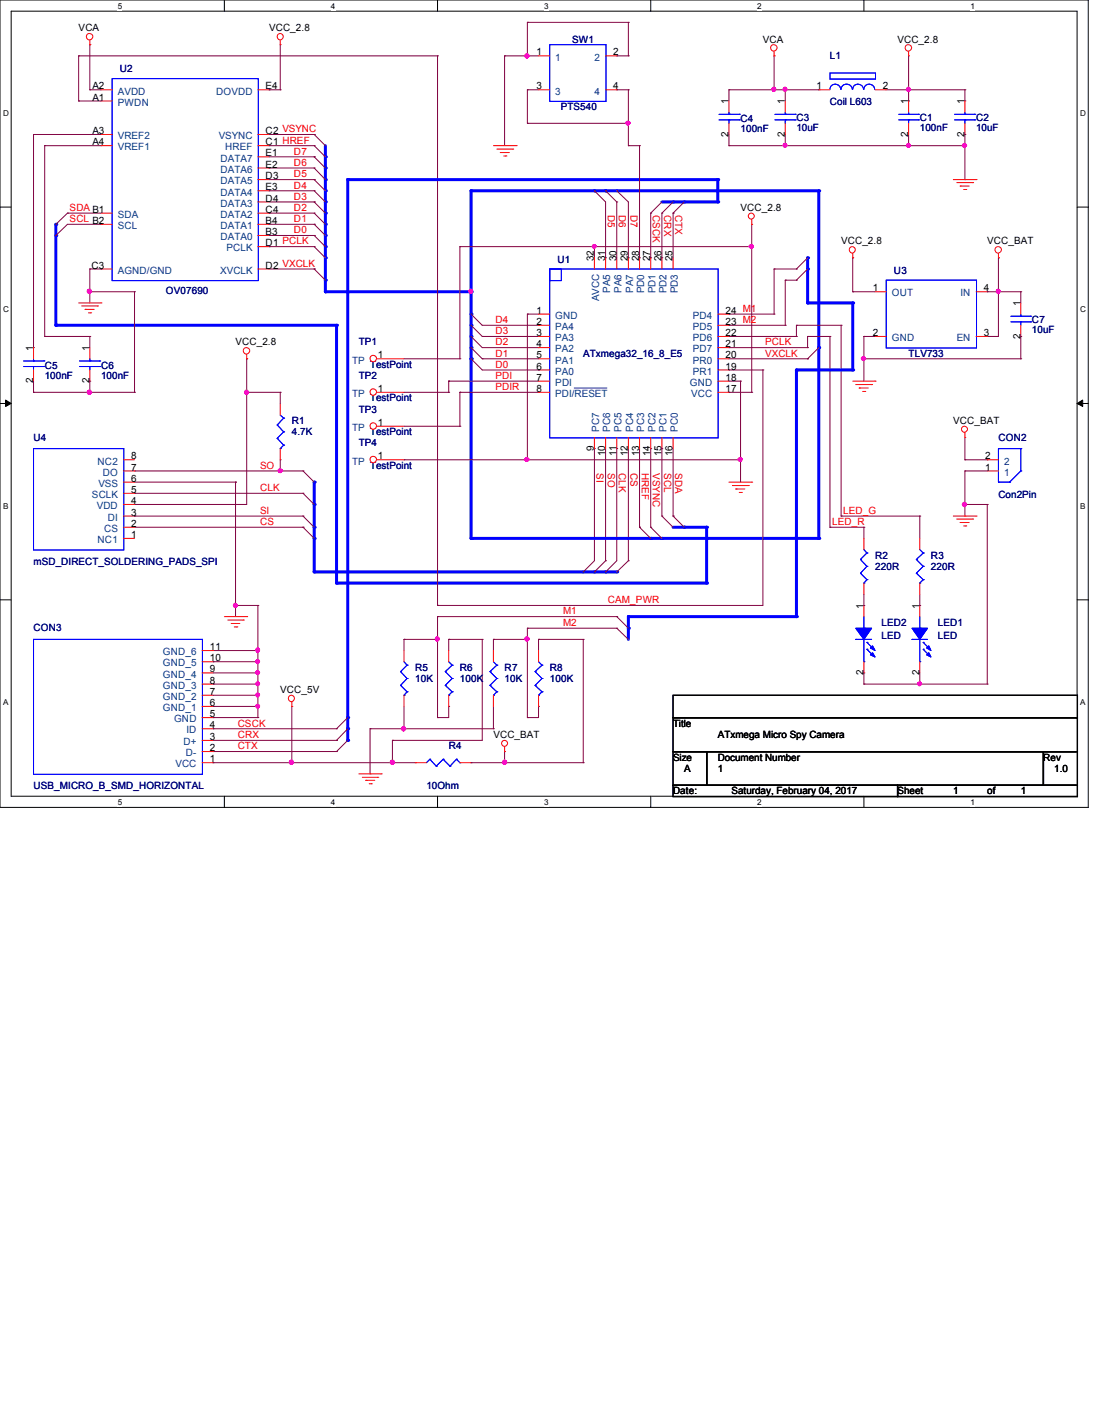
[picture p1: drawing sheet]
<svg xmlns="http://www.w3.org/2000/svg" width="216mm" height="279mm" viewBox="0 0 216 279" stroke-linecap="round" stroke-linejoin="round" font-family="sans-serif">
<path d="M0 0h214.4v159.1h-214.4zM2.2 2.2h210v154.7h-210z" fill="none" stroke="#000" stroke-width=".2"/>
<g fill="#fff">
<path d="M23.2 .3h.8v1.7h-.8z" fill-rule="evenodd"/>
<path d="M23.2 157.1h.8v1.8h-.8z" fill-rule="evenodd"/>
</g>
<path d="M44.2 0v2.2M44.2 156.9v2.2" fill="none" stroke="#000" stroke-width=".2"/>
<g fill="#fff">
<path d="M65.2 .3h.8v1.7h-.8z" fill-rule="evenodd"/>
<path d="M65.2 157.1h.8v1.8h-.8z" fill-rule="evenodd"/>
</g>
<path d="M86.2 0v2.2M86.2 156.9v2.2" fill="none" stroke="#000" stroke-width=".2"/>
<g fill="#fff">
<path d="M107.2 .3h.8v1.7h-.8z" fill-rule="evenodd"/>
<path d="M107.2 157.1h.8v1.8h-.8z" fill-rule="evenodd"/>
</g>
<path d="M128.2 0v2.2M128.2 156.9v2.2" fill="none" stroke="#000" stroke-width=".2"/>
<g fill="#fff">
<path d="M149.2 .3h.8v1.7h-.8z" fill-rule="evenodd"/>
<path d="M149.2 157.1h.8v1.8h-.8z" fill-rule="evenodd"/>
</g>
<path d="M170.2 0v2.2M170.2 156.9v2.2" fill="none" stroke="#000" stroke-width=".2"/>
<g fill="#fff">
<path d="M191.2 .3h.8v1.7h-.8z" fill-rule="evenodd"/>
<path d="M191.2 157.1h.8v1.8h-.8z" fill-rule="evenodd"/>
<path d="M.6 21.5h1.1v1.8h-1.1z" fill-rule="evenodd"/>
<path d="M212.8 21.5h1.1v1.8h-1.1z" fill-rule="evenodd"/>
<path d="M.6 60.1h1.1v1.8h-1.1z" fill-rule="evenodd"/>
<path d="M212.8 60.1h1.1v1.8h-1.1z" fill-rule="evenodd"/>
</g>
<path d="M0 40.8h2.2M212.2 40.8h2.2" fill="none" stroke="#000" stroke-width=".2"/>
<g fill="#fff">
<path d="M.6 98.8h1v1.8h-1z" fill-rule="evenodd"/>
<path d="M212.8 98.8h1v1.8h-1z" fill-rule="evenodd"/>
</g>
<path d="M0 79.5h2.2M212.2 79.5h2.2" fill="none" stroke="#000" stroke-width=".2"/>
<path d="M1.1 78.8l1.1 .7-1.1 .6zM212.2 79.5l1.1-.7v1.3z" fill="#000" stroke="#000" stroke-width=".2"/>
<g fill="#fff">
<path d="M.6 137.5h.9v1.8h-.9z" fill-rule="evenodd"/>
<path d="M212.8 137.5h.9v1.8h-.9z" fill-rule="evenodd"/>
</g>
<path d="M0 118.2h2.2M212.2 118.2h2.2" fill="none" stroke="#000" stroke-width=".2"/>
<path d="M64.1 28.7v2.2" fill="none" stroke="#00f" stroke-width=".59"/>
<circle cx="64.1" cy="30.9" r=".3" fill="#00f"/>
<path d="M64.1 57.5h28.7" fill="none" stroke="#00f" stroke-width=".59"/>
<circle cx="92.8" cy="57.5" r=".3" fill="#00f"/>
<path d="M92.8 57.5v4.4" fill="none" stroke="#00f" stroke-width=".59"/>
<circle cx="92.8" cy="61.9" r=".3" fill="#00f"/>
<path d="M117.1 37.6h2.2" fill="none" stroke="#00f" stroke-width=".59"/>
<circle cx="117.1" cy="37.6" r=".3" fill="#00f"/>
<path d="M92.8 37.6v19.9" fill="none" stroke="#00f" stroke-width=".59"/>
<circle cx="92.8" cy="57.5" r=".3" fill="#00f"/>
<g fill="#f0f" stroke="#f0f" stroke-width=".2">
<circle cx="92.7" cy="57.4" r=".4"/>
<circle cx="103.8" cy="90.5" r=".4"/>
<circle cx="145.8" cy="90.5" r=".4"/>
<circle cx="148" cy="48.5" r=".4"/>
</g>
<g fill="none" stroke="#800040" stroke-width=".2">
<path d="M117.1 48.6h.1M117.1 48.6v2.2M117.1 48.6h31M148.1 48.6h.1M148.1 48.6v28.7M103.9 61.9h.1M103.9 61.9h2.2M103.9 61.9v28.7M143.6 77.3h.1M143.6 75.1h2.3M143.6 77.3h4.5M145.9 75.1h.1"/>
<path d="M145.9 75.1v15.5M148.1 77.3h.1M103.9 90.6h.1M103.9 90.6h42M145.9 90.6h.1"/>
</g>
<path d="M92.8 37.6h24.3" fill="none" stroke="#00f" stroke-width=".59"/>
<circle cx="92.8" cy="37.6" r=".3" fill="#00f"/>
<path d="M92.8 68.5v2.2" fill="none" stroke="#00f" stroke-width=".59"/>
<circle cx="92.8" cy="70.7" r=".3" fill="#00f"/>
<path d="M92.8 66.3v2.2" fill="none" stroke="#00f" stroke-width=".59"/>
<circle cx="92.8" cy="68.5" r=".3" fill="#00f"/>
<path d="M92.8 64.1v2.2" fill="none" stroke="#00f" stroke-width=".59"/>
<circle cx="92.8" cy="66.3" r=".3" fill="#00f"/>
<path d="M92.8 61.9v2.2" fill="none" stroke="#00f" stroke-width=".59"/>
<circle cx="92.8" cy="64.1" r=".3" fill="#00f"/>
<g fill="none" stroke="#800040" stroke-width=".2">
<path d="M119.3 39.8v11M121.5 39.8h.1M121.5 39.8v11M119.3 50.8h.1M95 66.3h.1M95 70.7h.1M95 64.1h11.1M95 66.3h11.1M95 68.5h11.1M95 70.7h11.1M95 72.9h11.1M106.1 64.1h.1"/>
<path d="M106.1 68.5h.1M106.1 72.9h.1"/>
</g>
<path d="M64.1 30.9v2.2" fill="none" stroke="#00f" stroke-width=".59"/>
<circle cx="64.1" cy="33.1" r=".3" fill="#00f"/>
<path d="M64.1 33.1v2.3" fill="none" stroke="#00f" stroke-width=".59"/>
<circle cx="64.1" cy="35.4" r=".3" fill="#00f"/>
<path d="M64.1 35.4v2.2" fill="none" stroke="#00f" stroke-width=".59"/>
<circle cx="64.1" cy="37.6" r=".3" fill="#00f"/>
<path d="M64.1 37.6v2.2" fill="none" stroke="#00f" stroke-width=".59"/>
<circle cx="64.1" cy="39.8" r=".3" fill="#00f"/>
<path d="M64.1 39.8v2.2" fill="none" stroke="#00f" stroke-width=".59"/>
<circle cx="64.1" cy="42" r=".3" fill="#00f"/>
<path d="M64.1 42v2.2" fill="none" stroke="#00f" stroke-width=".59"/>
<circle cx="64.1" cy="44.2" r=".3" fill="#00f"/>
<path d="M64.1 44.2v2.2" fill="none" stroke="#00f" stroke-width=".59"/>
<circle cx="64.1" cy="46.4" r=".3" fill="#00f"/>
<path d="M64.1 46.4v2.2" fill="none" stroke="#00f" stroke-width=".59"/>
<circle cx="64.1" cy="48.6" r=".3" fill="#00f"/>
<path d="M64.1 48.6v2.2" fill="none" stroke="#00f" stroke-width=".59"/>
<circle cx="64.1" cy="50.8" r=".3" fill="#00f"/>
<path d="M64.1 50.8v4.4" fill="none" stroke="#00f" stroke-width=".59"/>
<circle cx="64.1" cy="55.2" r=".3" fill="#00f"/>
<path d="M64.1 55.2v2.3" fill="none" stroke="#00f" stroke-width=".59"/>
<circle cx="64.1" cy="57.5" r=".3" fill="#00f"/>
<g fill="none" stroke="#800040" stroke-width=".2">
<path d="M53 28.7h.1M53 33.1h.1M53 37.6h.1M53 26.5h8.9M53 28.7h8.9M53 30.9h8.9M53 33.1h8.9M53 35.4h8.9M53 37.6h8.9M53 39.8h8.9M61.9 26.5h.1M61.9 30.9h.1"/>
<path d="M61.9 35.4h.1M61.9 39.8h.1M53 42h.1M53 48.6h.1M53 42h8.9M53 44.2h8.9M53 46.4h8.9M53 48.6h8.9M53 53h8.9M61.9 44.2h.1M61.9 46.4h.1M61.9 53h.1"/>
</g>
<path d="M119.3 37.6h2.2" fill="none" stroke="#00f" stroke-width=".59"/>
<circle cx="119.3" cy="37.6" r=".3" fill="#00f"/>
<path d="M123.8 39.8v11M123.8 50.8h.1" fill="none" stroke="#800040" stroke-width=".2"/>
<path d="M121.5 37.6h39.8" fill="none" stroke="#00f" stroke-width=".59"/>
<circle cx="161.3" cy="37.6" r=".3" fill="#00f"/>
<path d="M161.3 37.6v30.9" fill="none" stroke="#00f" stroke-width=".59"/>
<circle cx="161.3" cy="68.5" r=".3" fill="#00f"/>
<path d="M161.3 68.5v37.6" fill="none" stroke="#00f" stroke-width=".59"/>
<circle cx="161.3" cy="106.1" r=".3" fill="#00f"/>
<path d="M143.6 70.7h15.5M159.1 70.7h.1" fill="none" stroke="#800040" stroke-width=".2"/>
<path d="M130.4 106.1h30.9" fill="none" stroke="#00f" stroke-width=".59"/>
<circle cx="130.4" cy="106.1" r=".3" fill="#00f"/>
<path d="M92.8 70.7v35.4" fill="none" stroke="#00f" stroke-width=".59"/>
<circle cx="92.8" cy="70.7" r=".3" fill="#00f"/>
<g fill="none" stroke="#800040" stroke-width=".2">
<path d="M90.6 48.6h.1M90.6 48.6v22.1M90.6 48.6h26.5M117.1 48.6h.1M79.6 70.7h11M79.6 77.3h8.8M88.4 77.3h.1M88.4 75.1h.1M88.4 75.1v2.2M88.4 75.1h17.7M90.6 70.7h.1M90.6 77.3h.1"/>
<path d="M90.6 77.3v6.7M90.6 77.3h15.5M79.6 90.6h.1M79.6 90.6h24.3M79.6 84h11M90.6 84h.1"/>
</g>
<circle cx="117.1" cy="48.5" r=".38" fill="#f0f" stroke="#f0f" stroke-width=".2"/>
<path d="M61.9 112.7h53" fill="none" stroke="#00f" stroke-width=".59"/>
<circle cx="61.9" cy="112.7" r=".3" fill="#00f"/>
<path d="M61.9 106.1v6.6" fill="none" stroke="#00f" stroke-width=".59"/>
<circle cx="61.9" cy="106.1" r=".3" fill="#00f"/>
<path d="M114.9 112.7h2.2" fill="none" stroke="#00f" stroke-width=".59"/>
<circle cx="117.1" cy="112.7" r=".3" fill="#00f"/>
<path d="M117.1 112.7h2.2" fill="none" stroke="#00f" stroke-width=".59"/>
<circle cx="119.3" cy="112.7" r=".3" fill="#00f"/>
<path d="M119.3 112.7h2.2" fill="none" stroke="#00f" stroke-width=".59"/>
<circle cx="121.5" cy="112.7" r=".3" fill="#00f"/>
<g fill="none" stroke="#800040" stroke-width=".2">
<path d="M17.7 17.7h.1M17.7 8.8h.1M17.7 17.7h2.2M17.7 8.8v8.9M53 17.7h.1M53 17.7h2.2M55.2 17.7h.1M55.2 8.8v8.9M17.7 57.5h.1M17.7 57.5v2.2M17.7 53h2.2M19.9 53h.1"/>
<path d="M148.1 48.6h.1M148.1 44.2v4.4M48.6 77.3h.1M48.6 77.3v22.1h-22.1M26.5 99.4h.1M117.1 88.4h.1M117.1 88.4v22.1M119.3 88.4v22.1M121.5 88.4h.1M121.5 88.4v22.1M123.8 88.4v22.1M145.9 90.6h.1"/>
<path d="M145.9 90.6v4.4M46.4 119.3h.1M46.4 119.3v2.2M119.3 110.5h.1M123.8 110.5h.1"/>
</g>
<g fill="#f0f" stroke="#f0f" stroke-width=".2">
<circle cx="46.3" cy="119.3" r=".4"/>
<circle cx="48.5" cy="77.3" r=".4"/>
</g>
<path d="M128.2 106.1h2.2" fill="none" stroke="#00f" stroke-width=".59"/>
<circle cx="128.2" cy="106.1" r=".3" fill="#00f"/>
<path d="M92.8 106.1h35.4" fill="none" stroke="#00f" stroke-width=".59"/>
<circle cx="92.8" cy="106.1" r=".3" fill="#00f"/>
<path d="M126 88.4v15.5M128.2 88.4h.1M128.2 88.4v15.5M126 103.9h.1" fill="none" stroke="#800040" stroke-width=".2"/>
<path d="M132.6 103.9h2.2" fill="none" stroke="#00f" stroke-width=".59"/>
<circle cx="134.8" cy="103.9" r=".3" fill="#00f"/>
<path d="M139.2 103.9v11" fill="none" stroke="#00f" stroke-width=".59"/>
<circle cx="139.2" cy="114.9" r=".3" fill="#00f"/>
<path d="M66.3 114.9h72.9" fill="none" stroke="#00f" stroke-width=".59"/>
<circle cx="66.3" cy="114.9" r=".3" fill="#00f"/>
<path d="M66.3 64.1v50.8" fill="none" stroke="#00f" stroke-width=".59"/>
<circle cx="66.3" cy="64.1" r=".3" fill="#00f"/>
<path d="M11 64.1h55.3" fill="none" stroke="#00f" stroke-width=".59"/>
<circle cx="11" cy="64.1" r=".3" fill="#00f"/>
<path d="M11 46.4v17.7" fill="none" stroke="#00f" stroke-width=".59"/>
<circle cx="11" cy="46.4" r=".3" fill="#00f"/>
<path d="M11 44.2v2.2" fill="none" stroke="#00f" stroke-width=".59"/>
<circle cx="11" cy="44.2" r=".3" fill="#00f"/>
<path d="M134.8 103.9h4.4" fill="none" stroke="#00f" stroke-width=".59"/>
<circle cx="139.2" cy="103.9" r=".3" fill="#00f"/>
<g fill="none" stroke="#800040" stroke-width=".2">
<path d="M15.5 19.9h.1M15.5 11h.1M15.5 19.9h4.4M15.5 11v8.9M15.5 11h70.7M86.2 11h.1M86.2 11v108.3M143.6 17.7h.1M143.6 17.7h17.7M143.6 17.7v2.2M152.5 17.7h.1M152.5 11h.1"/>
<path d="M152.5 11v6.7M154.7 17.7h.1M154.7 17.7v2.2M161.3 17.7h.1M174.6 17.7h15.5M179 17.7h.1M179 19.9h.1M179 11v8.9M190.1 17.7h.1M190.1 19.9h.1M190.1 17.7v2.2M6.6 26.5h.1"/>
<path d="M6.6 26.5h13.3M6.6 26.5v42M8.8 28.7h.1M8.8 28.7h11.1M8.8 28.7v37.6M19.9 28.7h.1M143.6 28.7h.1M143.6 26.5v2.2M143.6 28.7h46.5M154.7 28.7h.1M154.7 26.5v2.2M179 28.7h.1"/>
<path d="M179 26.5v2.2M190.1 26.5h.1M190.1 28.7h.1M190.1 35.4h.1M190.1 26.5v8.9M13.3 42h.1M13.3 44.2h6.6M13.3 42h6.6M17.7 57.5h.1M17.7 53h.1M17.7 53v4.5M17.7 57.5h8.8"/>
<path d="M19.9 44.2h.1M26.5 57.5h.1M26.5 57.5v19.8M168 50.8h.1M168 57.5h.1M168 57.5h4.4M168 50.8v6.7M194.5 57.5h.1M194.5 57.5h6.6M196.7 57.5h.1M196.7 50.8h.1M196.7 50.8v15.5h-2.2"/>
<path d="M201.1 57.5h.1M201.1 57.5v2.2M6.6 68.5h.1M6.6 77.3h.1M6.6 75.1v2.2M6.6 77.3h19.9M8.8 66.3h.1M8.8 66.3h8.9M17.7 66.3h.1M17.7 77.3h.1M17.7 75.1h.1M17.7 66.3v2.2"/>
<path d="M17.7 75.1v2.2M26.5 77.3h.1M48.6 77.3h.1M48.6 70.7h.1M48.6 77.3h6.6M48.6 70.7v6.6M55.2 77.3h.1M55.2 77.3v2.3M143.6 72.9h.1M143.6 68.5h.1M143.6 66.3h.1M143.6 66.3h13.3"/>
<path d="M143.6 72.9h6.7M143.6 68.5h15.5M150.3 72.9h.1M150.3 72.9v46.4h-64.1M156.9 64.1h.1M156.9 66.3h.1M156.9 64.1h8.8M156.9 64.1v2.2M159.1 66.3h.1M159.1 68.5h.1M159.1 66.3h4.4M159.1 66.3v2.2"/>
<path d="M163.5 66.3h.1M163.5 66.3v37.6M165.7 64.1h.1M165.7 64.1v37.6M170.2 66.3h.1M170.2 70.7h.1M170.2 66.3h2.2M170.2 66.3v8.8M170.2 70.7h30.9M194.5 66.3h.1M201.1 70.7h.1M201.1 66.3h.1"/>
<path d="M201.1 66.3v4.4M55.2 90.6h.1M55.2 90.6v2.2M130.4 88.4h.1M130.4 88.4v13.3M132.6 88.4v13.3M190.1 90.6h.1M190.1 92.8h.1M190.1 99.4h.1M190.1 86.2v4.4M190.1 92.8v8.9M190.1 90.6h4.4"/>
<path d="M190.1 92.8h4.4M190.1 99.4h4.4M194.5 90.6h.1M194.5 99.4h.1M194.5 99.4v35.4M86.2 119.3h.1M132.6 101.7h.1M163.5 103.9h.1M163.5 103.9h6.7M165.7 101.7h.1M165.7 101.7h15.5M170.2 119.3h.1"/>
<path d="M170.2 103.9h.1M170.2 103.9v2.2M170.2 117.1v2.2M181.2 119.3h.1M181.2 101.7h.1M181.2 101.7v4.4M181.2 117.1v2.2M190.1 101.7h.1M170.2 132.6h.1M170.2 134.8h.1M170.2 132.6v2.2M170.2 134.8h24.3"/>
<path d="M181.2 134.8h.1M181.2 132.6v2.2M194.5 134.8h.1"/>
</g>
<g fill="#f0f" stroke="#f0f" stroke-width=".2">
<circle cx="178.9" cy="17.6" r=".4"/>
<circle cx="152.4" cy="17.6" r=".4"/>
<circle cx="154.6" cy="17.6" r=".4"/>
<circle cx="154.6" cy="28.6" r=".38"/>
<circle cx="190" cy="28.6" r=".4"/>
<circle cx="178.9" cy="28.6" r=".38"/>
<circle cx="17.6" cy="77.3" r=".42"/>
<circle cx="17.6" cy="57.4" r=".42"/>
<circle cx="196.6" cy="57.4" r=".4"/>
<circle cx="170.1" cy="70.6" r=".4"/>
<circle cx="190" cy="99.4" r=".42"/>
<circle cx="181.1" cy="134.7" r=".38"/>
</g>
<path d="M61.9 99.4v4.5" fill="none" stroke="#00f" stroke-width=".59"/>
<circle cx="61.9" cy="99.4" r=".3" fill="#00f"/>
<path d="M130.4 39.8h2.2" fill="none" stroke="#00f" stroke-width=".59"/>
<circle cx="132.6" cy="39.8" r=".3" fill="#00f"/>
<path d="M141.4 35.4v4.4" fill="none" stroke="#00f" stroke-width=".59"/>
<circle cx="141.4" cy="35.4" r=".3" fill="#00f"/>
<path d="M68.5 35.4h72.9" fill="none" stroke="#00f" stroke-width=".59"/>
<circle cx="68.5" cy="35.4" r=".3" fill="#00f"/>
<path d="M68.5 35.4v106" fill="none" stroke="#00f" stroke-width=".59"/>
<circle cx="68.5" cy="141.4" r=".3" fill="#00f"/>
<path d="M68.5 143.6v2.3" fill="none" stroke="#00f" stroke-width=".59"/>
<circle cx="68.5" cy="145.9" r=".3" fill="#00f"/>
<path d="M68.5 141.4v2.2" fill="none" stroke="#00f" stroke-width=".59"/>
<circle cx="68.5" cy="143.6" r=".3" fill="#00f"/>
<g fill="none" stroke="#800040" stroke-width=".2">
<path d="M46.4 95h.1M46.4 95v24.3h4.4M50.8 119.3h.1M50.8 119.3v22.1M42 130.4h.1M42 134.8h.1M42 139.2h.1M42 128.2h8.8M42 130.4h8.8M42 132.6h8.8M42 134.8h8.8M42 137h8.8"/>
<path d="M42 139.2h8.8M50.8 128.2h.1M50.8 130.4h.1M50.8 132.6h.1M50.8 134.8h.1M50.8 137h.1M50.8 139.2h.1M57.5 139.2v11.1M42 141.4h.1M42 143.6h.1M42 148.1h.1M42 150.3h.1"/>
<path d="M42 141.4h8.8M42 143.6h24.3M42 145.9h24.3M42 148.1h24.3M42 150.3h35.3M50.8 141.4h.1M57.5 150.3h.1M66.3 145.9h.1M77.3 150.3h.1M92.8 150.3h.1M99.4 148.1h.1M99.4 148.1v2.2h-6.6"/>
</g>
<g fill="#f0f" stroke="#f0f" stroke-width=".2">
<circle cx="50.7" cy="128.1" r=".4"/>
<circle cx="50.8" cy="130.3" r=".38"/>
<circle cx="50.8" cy="132.5" r=".38"/>
<circle cx="50.8" cy="134.7" r=".38"/>
<circle cx="50.8" cy="136.9" r=".38"/>
<circle cx="50.8" cy="139.1" r=".38"/>
<circle cx="57.4" cy="150.2" r=".42"/>
<circle cx="77.3" cy="150.2" r=".42"/>
</g>
<path d="M132.6 39.8h2.2" fill="none" stroke="#00f" stroke-width=".59"/>
<circle cx="134.8" cy="39.8" r=".3" fill="#00f"/>
<path d="M134.8 39.8h6.6" fill="none" stroke="#00f" stroke-width=".59"/>
<circle cx="141.4" cy="39.8" r=".3" fill="#00f"/>
<g fill="none" stroke="#800040" stroke-width=".2">
<path d="M128.2 50.8h.1M128.2 42v8.8M130.4 50.8h.1M130.4 42v8.8M132.6 42h.1M132.6 42v8.8M79.6 126h.1M79.6 126v2.2M79.6 139.2v4.4M79.6 126h6.6M86.2 126h.1M86.2 126v15.4"/>
<path d="M88.4 139.2h.1M88.4 126h.1M88.4 126h6.6M88.4 139.2v2.2h-2.2M88.4 126v2.2M95 126h.1M95 126v19.9h-17.7M97.2 126h.1M97.2 126v2.2M97.2 139.2v4.4M97.2 126h6.7M103.9 126h.1"/>
<path d="M103.9 126v15.4M106.1 139.2h.1M106.1 126h.1M106.1 126h8.8M106.1 139.2v2.2h-2.2M106.1 126v2.2M114.9 126h.1M114.9 126v24.3M77.3 145.9h.1M77.3 145.9v4.4h4.5M79.6 143.6h.1M79.6 143.6h17.6"/>
<path d="M81.8 150.3h.1M86.2 141.4h.1M97.2 143.6h.1M99.4 150.3h15.5M103.9 141.4h.1M114.9 150.3h.1"/>
</g>
<g fill="#f0f" stroke="#f0f" stroke-width=".2">
<circle cx="79.5" cy="143.6" r=".42"/>
<circle cx="86.1" cy="125.9" r=".4"/>
<circle cx="103.8" cy="125.9" r=".42"/>
<circle cx="99.4" cy="150.2" r=".42"/>
</g>
<path d="M123.8 121.5h33.1" fill="none" stroke="#00f" stroke-width=".59"/>
<circle cx="156.9" cy="121.5" r=".3" fill="#00f"/>
<path d="M156.9 72.9v48.6" fill="none" stroke="#00f" stroke-width=".59"/>
<circle cx="156.9" cy="72.9" r=".3" fill="#00f"/>
<path d="M156.9 72.9h11.1" fill="none" stroke="#00f" stroke-width=".59"/>
<circle cx="168" cy="72.9" r=".3" fill="#00f"/>
<path d="M168 59.7v13.2" fill="none" stroke="#00f" stroke-width=".59"/>
<circle cx="168" cy="59.7" r=".3" fill="#00f"/>
<path d="M159.1 59.7h8.9" fill="none" stroke="#00f" stroke-width=".59"/>
<circle cx="159.1" cy="59.7" r=".3" fill="#00f"/>
<path d="M159.1 53v6.7" fill="none" stroke="#00f" stroke-width=".59"/>
<circle cx="159.1" cy="53" r=".3" fill="#00f"/>
<path d="M159.1 50.8v2.2" fill="none" stroke="#00f" stroke-width=".59"/>
<circle cx="159.1" cy="50.8" r=".3" fill="#00f"/>
<path d="M123.8 121.5v2.3" fill="none" stroke="#00f" stroke-width=".59"/>
<circle cx="123.8" cy="121.5" r=".3" fill="#00f"/>
<path d="M123.8 123.8v2.2" fill="none" stroke="#00f" stroke-width=".59"/>
<circle cx="123.8" cy="123.8" r=".3" fill="#00f"/>
<g fill="none" stroke="#800040" stroke-width=".2">
<path d="M152.5 53h.1M152.5 53h4.4M152.5 53v8.9M154.7 55.2h.1M154.7 55.2h2.2M154.7 55.2v8.9M143.6 64.1h.1M143.6 61.9h.1M143.6 64.1h11.1M143.6 61.9h8.9M152.5 61.9h.1M154.7 64.1h.1"/>
<path d="M26.5 97.2h.1M26.5 95h19.9M26.5 97.2h33.2M46.4 95h.1M55.2 92.8h.1M55.2 92.8h4.5M26.5 101.7h.1M26.5 101.7h33.2M26.5 103.9h33.2M59.7 103.9h.1M86.2 121.5h.1M86.2 126h.1"/>
<path d="M86.2 121.5h35.3M86.2 121.5v4.5M103.9 123.8h.1M103.9 126h.1M103.9 123.8h17.6M103.9 123.8v2.2"/>
</g>
<circle cx="55.2" cy="92.7" r=".4" fill="#f0f" stroke="#f0f" stroke-width=".2"/>
<path d="M61.9 95v4.4" fill="none" stroke="#00f" stroke-width=".59"/>
<circle cx="61.9" cy="95" r=".3" fill="#00f"/>
<path d="M26.5 92.8h.1M26.5 92.8h28.7" fill="none" stroke="#800040" stroke-width=".2"/>
<path d="M61.9 103.9v2.2" fill="none" stroke="#00f" stroke-width=".59"/>
<circle cx="61.9" cy="103.9" r=".3" fill="#00f"/>
<g fill="none" stroke="#800040" stroke-width=".2">
<path d="M99.4 11h.1M99.4 11h6.7M99.4 11v17.7M103.9 11h.1M103.9 4.4h.1M103.9 17.7h.1M103.9 4.4v6.6M103.9 17.7v6.6M103.9 4.4h19.9M103.9 17.7h2.2M121.5 11h.1M121.5 17.7h.1"/>
<path d="M121.5 11h2.3M121.5 17.7h2.3M123.8 4.4h.1M123.8 11h.1M123.8 17.7h.1M123.8 4.4v6.6M123.8 17.7v11M61.9 26.5h.1M61.9 28.7h.1M61.9 30.9h.1M61.9 33.1h.1M61.9 35.4h.1"/>
<path d="M61.9 37.6h.1M61.9 39.8h.1M61.9 26.5l2.2 2.2M61.9 28.7l2.2 2.2M61.9 30.9l2.2 2.2M61.9 33.1l2.2 2.3M61.9 35.4l2.2 2.2M61.9 37.6l2.2 2.2M61.9 39.8l2.2 2.2M103.9 24.3h.1M103.9 24.3h19.9M117.1 37.6h.1"/>
<path d="M117.1 37.6l2.2 2.2M119.3 37.6h.1M119.3 37.6l2.2 2.2M121.5 37.6h.1M121.5 37.6l2.3 2.2M123.8 24.3h.1M123.8 28.7h.1M123.8 28.7h2.2M126 28.7h.1M126 28.7v22.1M130.4 39.8l-2.2 2.2M132.6 39.8l-2.2 2.2"/>
<path d="M134.8 39.8l-2.2 2.2M11 44.2h.1M11 46.4h.1M13.3 42l-2.3 2.2M13.3 44.2l-2.3 2.2M61.9 42h.1M61.9 44.2h.1M61.9 46.4h.1M61.9 48.6h.1M61.9 53h.1M61.9 42l2.2 2.2M61.9 44.2l2.2 2.2"/>
<path d="M61.9 46.4l2.2 2.2M61.9 48.6l2.2 2.2M61.9 53l2.2 2.2M126 50.8h.1M128.2 42h.1M130.4 42h.1M132.6 42h.1M156.9 53h.1M156.9 55.2h.1M159.1 50.8l-2.2 2.2M159.1 53l-2.2 2.2M92.8 70.7h.1"/>
<path d="M92.8 68.5h.1M92.8 66.3h.1M92.8 64.1h.1M92.8 61.9h.1M92.8 70.7l2.2 2.2M92.8 68.5l2.2 2.2M92.8 66.3l2.2 2.2M92.8 64.1l2.2 2.2M92.8 61.9l2.2 2.2M159.1 70.7h.1M161.3 68.5l-2.2 2.2M59.7 92.8h.1"/>
<path d="M59.7 97.2h.1M59.7 92.8l2.2 2.2M59.7 97.2l2.2 2.2M59.7 101.7h.1M59.7 103.9h.1M59.7 101.7l2.2 2.2M59.7 103.9l2.2 2.2M114.9 112.7h.1M117.1 112.7h.1M117.1 110.5l-2.2 2.2M119.3 112.7h.1M119.3 110.5l-2.2 2.2"/>
<path d="M121.5 112.7h.1M121.5 110.5l-2.2 2.2M123.8 110.5l-2.3 2.2M126 103.9h.1M126 103.9l2.2 2.2M128.2 103.9h.1M128.2 103.9l2.2 2.2M130.4 101.7h.1M130.4 101.7l2.2 2.2M132.6 101.7h.1M132.6 101.7l2.2 2.2M121.5 121.5h.1"/>
<path d="M121.5 123.8h.1M121.5 121.5l2.3 2.3M121.5 123.8l2.3 2.2M66.3 148.1h.1M66.3 145.9h.1M66.3 143.6h.1M68.5 145.9l-2.2 2.2M68.5 143.6l-2.2 2.3M68.5 141.4l-2.2 2.2M72.9 143.6h.1M72.9 152.5h.1M72.9 143.6h6.7"/>
<path d="M72.9 143.6v8.9"/>
</g>
<g fill="#f0f" stroke="#f0f" stroke-width=".2">
<circle cx="123.7" cy="24.2" r=".4"/>
<circle cx="103.8" cy="11" r=".42"/>
</g>
<g fill="none" stroke="#f00" stroke-width=".2">
<path d="M17.7 8.8h.1M17.7 8v.8M55.2 8.8h.1M55.2 8v.8M152.5 11h.1M152.5 10.2v.8M179 11h.1M179 10.2v.8M97.2 28.7h4.5M97.9 29.4h3.1M98.6 30.1h.1M98.6 30.1h1.7"/>
<path d="M99.2 30.7h.5M99.7 30.7h.1M101 29.4h.1M101.7 28.7h.1M187.8 35.4h4.5M188.5 36h3.1M189.1 36.7h.1M189.1 36.7h1.8M189.8 37.3h.4M190.2 37.3h.1M191.6 36h.1M192.3 35.4h.1"/>
<path d="M15.5 59.7h4.4M19.9 59.7h.1M148.1 44.2h.1M148.1 43.3v.9M168 50.8h.1M168 50v.8M196.7 50.8h.1M196.7 50v.8M16.1 60.3h3.1M16.8 61h.1M16.8 61h1.7M17.4 61.6h.5"/>
<path d="M17.9 61.6h.1M19.2 60.3h.1M48.6 70.7h.1M48.6 69.8v.9M168 75.1h4.4M168.6 75.8h3.1M169.2 76.5h.1M169.2 76.5h1.8M169.9 77.1h.4M170.3 77.1h.1M171.7 75.8h.1M172.4 75.1h.1"/>
<path d="M143.6 95h4.5M144.3 95.7h3.1M144.9 96.4h.1M144.9 96.4h1.8M145.6 97h.4M146 97h.1M147.4 95.7h.1M148.1 95h.1M190.1 86.2h.1M190.1 85.3v.9M187.8 101.7h4.5M188.5 102.3h3.1"/>
<path d="M189.1 103h.1M189.1 103h1.8M189.8 103.6h.4M190.2 103.6h.1M191.6 102.3h.1M192.3 101.7h.1M44.2 121.5h4.4M44.9 122.2h3M45.6 122.9h.1M45.6 122.9h1.6M46.1 123.5h.6M46.7 123.5h.1"/>
<path d="M47.9 122.2h.1M48.6 121.5h.1M57.5 139.2h.1M57.5 138.3v.9M70.7 152.5h4.4M71.4 153.2h3M72.1 153.8h.1M72.1 153.8h1.7M72.7 154.4h.5M73.2 154.4h.1M74.4 153.2h.1M75.1 152.5h.1"/>
<path d="M99.4 148.1h.1M99.4 147.2v.9"/>
<circle cx="17.7" cy="7.2" r=".64"/>
<circle cx="55.2" cy="7.2" r=".61"/>
<circle cx="152.4" cy="9.4" r=".64"/>
<circle cx="178.9" cy="9.4" r=".64"/>
<circle cx="148" cy="42.6" r=".59"/>
<circle cx="167.9" cy="49.2" r=".61"/>
<circle cx="196.6" cy="49.2" r=".64"/>
<circle cx="48.6" cy="69.1" r=".64"/>
<circle cx="190" cy="84.6" r=".59"/>
<circle cx="57.4" cy="137.6" r=".61"/>
<circle cx="99.4" cy="146.5" r=".59"/>
</g>
<path d="M132.6 137h79.7v4.5h-79.7zM132.6 141.4h79.7v6.8h-79.7zM132.6 148.1h6.7v6.7h-6.7zM132.6 154.7h44.3v2.3h-44.3zM139.2 148.1h66.4v6.7h-66.4zM176.8 154.7h35.5v2.3h-35.5zM205.5 148.1h6.8v6.7h-6.8z" fill="none" stroke="#000" stroke-width=".2"/>
<circle cx="73.5" cy="83.9" r=".64" fill="#fff" stroke="#f00" stroke-width=".2"/>
<g fill="none" stroke="#f00" stroke-width=".2">
<path d="M19.9 19.9h2.2M19.9 17.7h2.2M50.8 17.7h2.2M161.3 17.7h2.2M172.4 17.7h2.2M19.9 26.5h2.2M19.9 28.7h2.2M50.8 26.5h2.2M50.8 28.7h2.2M50.8 35.4h2.2M50.8 39.8h2.2M50.8 30.9h2.2"/>
<path d="M50.8 33.1h2.2M50.8 37.6h2.2M19.9 42h2.2M19.9 44.2h2.2M19.9 53h2.2M50.8 42h2.2M50.8 44.2h2.2M50.8 46.4h2.2M50.8 53h2.2M50.8 48.6h2.2M117.1 50.8v2.2M119.3 50.8v2.2"/>
<path d="M121.5 50.8v2.2M123.8 50.8v2.2M126 50.8v2.2M128.2 50.8v2.2M130.4 50.8v2.2M132.6 50.8v2.2M6.6 68.5v2.2M6.6 72.9v2.2M55.2 79.6v2.2M106.1 61.9h2.2M106.1 64.1h2.2M106.1 66.3h2.2"/>
<path d="M106.1 68.5h2.2M106.1 70.7h2.2M106.1 72.9h2.2M106.1 75.1h2.2M106.1 77.3h2.2M141.4 61.9h2.2M141.4 64.1h2.2M141.4 66.3h2.2M141.4 68.5h2.2M141.4 70.7h2.2M141.4 72.9h2.2M141.4 75.1h2.2"/>
<path d="M141.4 77.3h2.2M24.3 99.4h2.2M24.3 97.2h2.2M24.3 95h2.2M24.3 92.8h2.2M24.3 90.6h2.2M55.2 88.4v2.2M74.3 84h5.3M117.1 86.2v2.2M119.3 86.2v2.2M121.5 86.2v2.2M123.8 86.2v2.2"/>
<path d="M126 86.2v2.2M128.2 86.2v2.2M130.4 86.2v2.2M132.6 86.2v2.2M24.3 106.1h2.2M24.3 103.9h2.2M24.3 101.7h2.2M39.8 139.2h2.2M39.8 137h2.2M39.8 134.8h2.2M39.8 132.6h2.2M39.8 130.4h2.2"/>
<path d="M39.8 128.2h2.2M106.1 128.2v2.2M106.1 137v2.2M39.8 150.3h2.2M39.8 148.1h2.2M39.8 145.9h2.2M39.8 143.6h2.2M39.8 141.4h2.2"/>
</g>
<g fill="none" stroke="#00f" stroke-width=".2">
<path d="M22.1 15.5h28.8v39.8h-28.8zM163.5 14.4h9v1.2h-9zM163.5 17.6a1.06 1.06 0 0 1 1-1 1.06 1.06 0 0 1 1.1 1M165.7 17.6a1.1 1.1 0 0 1 1.1-1 1.1 1.1 0 0 1 1.1 1M168 17.6a1.06 1.06 0 0 1 1-1 1.06 1.06 0 0 1 1.1 1M170.2 17.6a1.06 1.06 0 0 1 1-1 1.06 1.06 0 0 1 1.1 1M108.3 53h33.2v33.3h-33.2zM108.3 53h2.3v2.3h-2.3zM4.7 72.2h3.9M4.7 71.1h3.9M6.6 71.1h.1M6.6 72.2h.1"/>
<path d="M6.6 70.7v.4M6.6 72.2v.7M8.6 72.2h.1M8.6 71.1h.1M6.6 88.4h17.8v20h-17.8zM54.6 83.7h.1M54.6 86.4h.1M54.6 83.7l1.3 1.4M54.6 86.4l1.3 1.3M55.2 88.4h.1M55.2 81.8l.7 .6M55.9 82.4h.1"/>
<path d="M55.9 85.1h.1M55.9 87.7h.1M55.9 82.4l-1.3 1.3M55.9 85.1l-1.3 1.3M55.9 87.7l-.7 .7M6.6 126h33.3v26.6h-33.3zM105.4 132.3h.1M105.4 135h.1M105.4 132.3l1.4 1.4M105.4 135l1.4 1.3M106.1 137h.1M106.1 130.4l.7 .7"/>
<path d="M106.8 131.1h.1M106.8 133.7h.1M106.8 136.3h.1M106.8 131.1l-1.4 1.2M106.8 133.7l-1.4 1.3M106.8 136.3l-.7 .7"/>
</g>
<path d="M113.1 76.5h6.4" fill="none" stroke="#004080" stroke-width=".2"/>
<circle cx="73.5" cy="77.2" r=".64" fill="#fff" stroke="#f00" stroke-width=".2"/>
<g fill="none" stroke="#f00" stroke-width=".2">
<path d="M179 19.9v2.2M179 24.3v2.2M201.1 59.7v2.2M74.3 77.3h5.3M201.1 64.1v2.2M194.5 92.8h2.2M194.5 90.6h2.2M170.2 119.3v2.2M181.2 106.1v2.2M181.2 114.9v2.2M181.2 119.3v2.2M79.6 128.2v2.2"/>
<path d="M79.6 137v2.2M170.2 130.4v2.2M181.2 130.4v2.2"/>
</g>
<g fill="none" stroke="#00f" stroke-width=".2">
<path d="M177 23.6h3.9M177 22.5h3.9M179 22.5h.1M179 23.6h.1M179 22.1v.4M179 23.6v.7M180.9 23.6h.1M180.9 22.5h.1M199.1 63.4h3.9M199.1 62.3h3.9M201.1 62.3h.1M201.1 63.4h.1"/>
<path d="M201.1 61.9v.4M201.1 63.4v.7M203 63.4h.1M203 62.3h.1M196.7 88.4h.1M196.7 95h.1M196.7 88.4v6.6M196.7 88.4h4.4M196.7 95h2.2M198.9 95h.1M201.1 88.4h.1M201.1 92.8h.1"/>
<path d="M201.1 88.4v4.4M201.1 92.8l-2.2 2.2M180.5 110.2h.1M180.5 112.9h.1M180.5 110.2l1.4 1.4M180.5 112.9l1.4 1.3M181.2 114.9h.1M181.2 108.3l.7 .7M181.9 109h.1M181.9 111.6h.1M181.9 114.2h.1M181.9 109l-1.4 1.2"/>
<path d="M181.9 111.6l-1.4 1.3M181.9 114.2l-.7 .7M78.9 132.3h.1M78.9 135h.1M78.9 132.3l1.3 1.4M78.9 135l1.3 1.3M79.6 137h.1M79.6 130.4l.6 .7M80.2 131.1h.1M80.2 133.7h.1M80.2 136.3h.1M80.2 131.1l-1.3 1.2"/>
<path d="M80.2 133.7l-1.3 1.3M80.2 136.3l-.6 .7M168.6 126h.1M168.6 126h3.1M170.2 123.8h.1M170.2 130.4h.1M170.2 121.5v2.3M170.2 126v4.4M170.8 126.6h.1M170.8 127.9h.1M170.8 126.6l1.3 1.3M170.8 127.9l1.3 1.4"/>
<path d="M179.7 126h.1M179.7 126h3M181.2 123.8h.1M181.2 130.4h.1M181.2 121.5v2.3M181.2 126v4.4M181.9 126.6h.1M181.9 127.9h.1M181.9 126.6l1.3 1.3M181.9 127.9l1.3 1.4"/>
</g>
<g fill="#00f" stroke="#00f" stroke-width=".2">
<path d="M179.7 123.8h3l-1.5 2.2z" fill-rule="evenodd"/>
<path d="M183 128.6l.4 .9-.9-.5z" fill-rule="evenodd"/>
<path d="M183 127.3l.4 .9-.9-.5z" fill-rule="evenodd"/>
<path d="M179.7 123.8h3l-1.5 2.2z" fill-rule="evenodd"/>
<path d="M183 128.6l.4 .9-.9-.5z" fill-rule="evenodd"/>
<path d="M183 127.3l.4 .9-.9-.5z" fill-rule="evenodd"/>
<path d="M168.6 123.8h3.1l-1.5 2.2z" fill-rule="evenodd"/>
<path d="M171.9 128.6l.5 .9-1-.5z" fill-rule="evenodd"/>
<path d="M171.9 127.3l.5 .9-1-.5z" fill-rule="evenodd"/>
<path d="M168.6 123.8h3.1l-1.5 2.2z" fill-rule="evenodd"/>
<path d="M171.9 128.6l.5 .9-1-.5z" fill-rule="evenodd"/>
<path d="M171.9 127.3l.5 .9-1-.5z" fill-rule="evenodd"/>
</g>
<circle cx="73.5" cy="90.5" r=".64" fill="#fff" stroke="#f00" stroke-width=".2"/>
<g fill="none" stroke="#f00" stroke-width=".2">
<path d="M106.1 11h2.2M106.1 17.7h2.2M119.3 11h2.2M119.3 17.7h2.2M143.6 19.9v2.2M154.7 19.9v2.2M190.1 19.9v2.2M143.6 24.3v2.2M154.7 24.3v2.2M190.1 24.3v2.2M172.4 57.5h2.2M192.3 57.5h2.2"/>
<path d="M172.4 66.3h2.2M192.3 66.3h2.2M74.3 90.6h5.3M88.4 128.2v2.2M88.4 137v2.2"/>
</g>
<g fill="none" stroke="#00f" stroke-width=".2">
<path d="M108.3 8.8h11.1v11.2h-11.1zM141.6 23.6h4M141.6 22.5h4M143.6 22.5h.1M143.6 23.6h.1M143.6 22.1v.4M143.6 23.6v.7M145.6 23.6h.1M145.6 22.5h.1M152.7 23.6h3.9M152.7 22.5h3.9M154.7 22.5h.1"/>
<path d="M154.7 23.6h.1M154.7 22.1v.4M154.7 23.6v.7M156.6 23.6h.1M156.6 22.5h.1M188 23.6h4M188 22.5h4M190.1 22.5h.1M190.1 23.6h.1M190.1 22.1v.4M190.1 23.6v.7M192 23.6h.1"/>
<path d="M192 22.5h.1M174.6 55.2h17.8v13.4h-17.8zM87.7 132.3h.1M87.7 135h.1M87.7 132.3l1.4 1.4M87.7 135l1.4 1.3M88.4 137h.1M88.4 130.4l.7 .7M89.1 131.1h.1M89.1 133.7h.1M89.1 136.3h.1M89.1 131.1l-1.4 1.2"/>
<path d="M89.1 133.7l-1.4 1.3M89.1 136.3l-.7 .7"/>
</g>
<circle cx="73.5" cy="70.6" r=".64" fill="#fff" stroke="#f00" stroke-width=".2"/>
<path d="M17.7 68.5v2.2M17.7 72.9v2.2M74.3 70.7h5.3M170.2 106.1v2.2M170.2 114.9v2.2M97.2 128.2v2.2M97.2 137v2.2M81.8 150.3h2.2M90.6 150.3h2.2" fill="none" stroke="#f00" stroke-width=".2"/>
<g fill="none" stroke="#00f" stroke-width=".2">
<path d="M15.7 72.2h3.9M15.7 71.1h3.9M17.7 71.1h.1M17.7 72.2h.1M17.7 70.7v.4M17.7 72.2v.7M19.6 72.2h.1M19.6 71.1h.1M169.5 110.2h.1M169.5 112.9h.1M169.5 110.2l1.3 1.4M169.5 112.9l1.3 1.3"/>
<path d="M170.2 114.9h.1M170.2 108.3l.6 .7M170.8 109h.1M170.8 111.6h.1M170.8 114.2h.1M170.8 109l-1.3 1.2M170.8 111.6l-1.3 1.3M170.8 114.2l-.6 .7M96.5 132.3h.1M96.5 135h.1M96.5 132.3l1.4 1.4M96.5 135l1.4 1.3"/>
<path d="M97.2 137h.1M97.2 130.4l.7 .7M97.9 131.1h.1M97.9 133.7h.1M97.9 136.3h.1M97.9 131.1l-1.4 1.2M97.9 133.7l-1.4 1.3M97.9 136.3l-.7 .7M84.7 149.6h.1M84.7 149.6l-.7 .7M84.7 149.6l1.2 1.4M85.9 151h.1"/>
<path d="M87.3 149.6h.1M87.3 149.6l-1.4 1.4M87.3 149.6l1.3 1.4M88.6 151h.1M89.9 149.6h.1M89.9 149.6l-1.3 1.4M89.9 149.6l.7 .7M90.6 150.3h.1"/>
</g>
<g fill="#f0f" stroke="#f0f" stroke-width=".2">
<circle cx="92.7" cy="57.4" r=".4"/>
<circle cx="103.8" cy="90.5" r=".4"/>
<circle cx="145.8" cy="90.5" r=".4"/>
<circle cx="148" cy="48.5" r=".4"/>
<circle cx="117.1" cy="48.5" r=".38"/>
<circle cx="46.3" cy="119.3" r=".4"/>
<circle cx="48.5" cy="77.3" r=".4"/>
<circle cx="178.9" cy="17.6" r=".4"/>
<circle cx="152.4" cy="17.6" r=".4"/>
<circle cx="154.6" cy="17.6" r=".4"/>
<circle cx="154.6" cy="28.6" r=".38"/>
<circle cx="190" cy="28.6" r=".4"/>
<circle cx="178.9" cy="28.6" r=".38"/>
<circle cx="17.6" cy="77.3" r=".42"/>
<circle cx="17.6" cy="57.4" r=".42"/>
<circle cx="196.6" cy="57.4" r=".4"/>
<circle cx="170.1" cy="70.6" r=".4"/>
<circle cx="190" cy="99.4" r=".42"/>
<circle cx="181.1" cy="134.7" r=".38"/>
<circle cx="50.7" cy="128.1" r=".4"/>
<circle cx="50.8" cy="130.3" r=".38"/>
<circle cx="50.8" cy="132.5" r=".38"/>
<circle cx="50.8" cy="134.7" r=".38"/>
<circle cx="50.8" cy="136.9" r=".38"/>
<circle cx="50.8" cy="139.1" r=".38"/>
<circle cx="57.4" cy="150.2" r=".42"/>
<circle cx="77.3" cy="150.2" r=".42"/>
<circle cx="79.5" cy="143.6" r=".42"/>
<circle cx="86.1" cy="125.9" r=".4"/>
<circle cx="103.8" cy="125.9" r=".42"/>
<circle cx="99.4" cy="150.2" r=".42"/>
<circle cx="55.2" cy="92.7" r=".4"/>
<circle cx="123.7" cy="24.2" r=".4"/>
<circle cx="103.8" cy="11" r=".42"/>
</g>
<g font-size="2">
<text x="15.5" y="6.2">VCA</text>
<text x="53" y="6.2">VCC_2.8</text>
<text x="105.7" y="10.9">1</text>
<text x="120.8" y="10.9">2</text>
<text x="150.3" y="8.4">VCA</text>
<text x="176.8" y="8.4">VCC_2.8</text>
<text x="18.2" y="17.6">A2</text>
<text x="52.3" y="17.6">E4</text>
<text x="105.7" y="17.6">3</text>
<text x="120.8" y="17.6">4</text>
<text x="160.9" y="17.6">1</text>
<text x="173.9" y="17.6">2</text>
<text x="18.2" y="19.8">A1</text>
<text x="143.5" y="20.6" transform="rotate(-90 143.5 20.6)">1</text>
<text x="154.6" y="20.6" transform="rotate(-90 154.6 20.6)">1</text>
<text x="178.9" y="20.6" transform="rotate(-90 178.9 20.6)">1</text>
<text x="190" y="20.6" transform="rotate(-90 190 20.6)">1</text>
<text x="18.2" y="26.4">A3</text>
<text x="18.2" y="28.6">A4</text>
<text x="52.3" y="28.6">C1 HREF</text>
<text x="52.3" y="26.4">C2 VSYNC</text>
<text x="143.5" y="26.9" transform="rotate(-90 143.5 26.9)">2</text>
<text x="154.6" y="26.9" transform="rotate(-90 154.6 26.9)">2</text>
<text x="178.9" y="26.9" transform="rotate(-90 178.9 26.9)">2</text>
<text x="190" y="26.9" transform="rotate(-90 190 26.9)">2</text>
<text x="52.3" y="35.3">D3</text>
<text x="52.3" y="30.8">E1</text>
<text x="52.3" y="33">E2</text>
<text x="52.3" y="41.9">C4</text>
<text x="52.3" y="39.7">D4</text>
<text x="52.3" y="37.5">E3</text>
<text x="145.9" y="41.6">VCC_2.8</text>
<text x="52.3" y="46.3">B3</text>
<text x="52.3" y="44.1">B4</text>
<text x="18" y="52.9">C3</text>
<text x="52.3" y="48.5">D1 PCLK</text>
<text x="52.3" y="52.9">D2 VXCLK</text>
<text x="117" y="51.5" transform="rotate(-90 117 51.5)">32</text>
<text x="119.2" y="51.5" transform="rotate(-90 119.2 51.5)">31</text>
<text x="121.4" y="51.5" transform="rotate(-90 121.4 51.5)">30</text>
<text x="123.7" y="51.5" transform="rotate(-90 123.7 51.5)">29</text>
<text x="125.9" y="51.5" transform="rotate(-90 125.9 51.5)">28</text>
<text x="128.1" y="51.5" transform="rotate(-90 128.1 51.5)">27</text>
<text x="130.3" y="51.5" transform="rotate(-90 130.3 51.5)">26</text>
<text x="132.5" y="51.5" transform="rotate(-90 132.5 51.5)">25</text>
<text x="165.7" y="48.2">VCC_2.8</text>
<text x="194.5" y="48.2">VCC_BAT</text>
<text x="172" y="57.4">1</text>
<text x="193.8" y="57.4">4</text>
<text x="105.7" y="61.8">1</text>
<text x="105.7" y="64">2</text>
<text x="142.9" y="61.8">24 M1</text>
<text x="142.9" y="64">23 M2</text>
<text x="201" y="60.4" transform="rotate(-90 201 60.4)">1</text>
<text x="6.5" y="69.2" transform="rotate(-90 6.5 69.2)">1</text>
<text x="17.6" y="69.2" transform="rotate(-90 17.6 69.2)">1</text>
<text x="46.4" y="68.1">VCC_2.8</text>
<text x="74.4" y="70.6">1</text>
<text x="105.7" y="66.2">3</text>
<text x="105.7" y="68.4">4</text>
<text x="105.7" y="70.6">5</text>
<text x="142.9" y="66.2">22</text>
<text x="142.9" y="68.4">21</text>
<text x="142.9" y="70.6">20</text>
<text x="172" y="66.2">2</text>
<text x="193.8" y="66.2">3</text>
<text x="201" y="66.7" transform="rotate(-90 201 66.7)">2</text>
<text x="6.5" y="75.5" transform="rotate(-90 6.5 75.5)">2</text>
<text x="17.6" y="75.5" transform="rotate(-90 17.6 75.5)">2</text>
<text x="74.4" y="77.2">1</text>
<text x="105.7" y="72.8">6</text>
<text x="105.7" y="75">7</text>
<text x="105.7" y="77.2">8</text>
<text x="142.9" y="72.8">19</text>
<text x="142.9" y="75">18</text>
<text x="142.9" y="77.2">17</text>
<text x="74.4" y="83.9">1</text>
<text x="187.8" y="83.6">VCC_BAT</text>
<text x="117" y="88.8" transform="rotate(-90 117 88.8)">9</text>
<text x="119.2" y="89.9" transform="rotate(-90 119.2 89.9)">10</text>
<text x="121.4" y="89.9" transform="rotate(-90 121.4 89.9)">11</text>
<text x="123.7" y="89.9" transform="rotate(-90 123.7 89.9)">12</text>
<text x="125.9" y="89.9" transform="rotate(-90 125.9 89.9)">13</text>
<text x="128.1" y="89.9" transform="rotate(-90 128.1 89.9)">14</text>
<text x="130.3" y="89.9" transform="rotate(-90 130.3 89.9)">15</text>
<text x="132.5" y="89.9" transform="rotate(-90 132.5 89.9)">16</text>
<text x="25.8" y="94.9">6</text>
<text x="25.8" y="92.7">7</text>
<text x="25.8" y="90.5">8</text>
<text x="74.4" y="90.5">1</text>
<text x="194.1" y="92.7">1</text>
<text x="194.1" y="90.5">2</text>
<text x="25.8" y="101.6">3</text>
<text x="25.8" y="99.3">4</text>
<text x="25.8" y="97.1">5</text>
<text x="25.8" y="106">1</text>
<text x="25.8" y="103.8">2</text>
<text x="170.1" y="120" transform="rotate(-90 170.1 120)">1</text>
<text x="181.1" y="120" transform="rotate(-90 181.1 120)">1</text>
<text x="41.3" y="130.3">10</text>
<text x="41.3" y="128.1">11</text>
<text x="41.3" y="136.9">7</text>
<text x="41.3" y="134.7">8</text>
<text x="41.3" y="132.5">9</text>
<text x="55.2" y="136.6">VCC_5V</text>
<text x="170.1" y="133" transform="rotate(-90 170.1 133)">2</text>
<text x="181.1" y="133" transform="rotate(-90 181.1 133)">2</text>
<text x="41.3" y="143.5">4</text>
<text x="41.3" y="141.3">5</text>
<text x="41.3" y="139.1">6</text>
<text x="132.6" y="143.2">Title</text>
<text x="41.3" y="148">2</text>
<text x="41.3" y="145.8">3</text>
<text x="97.2" y="145.4">VCC_BAT</text>
<text x="132.6" y="149.9">Size</text>
<text x="141.4" y="149.9">Document Number</text>
<text x="141.4" y="145.4">ATxmega Micro Spy Camera</text>
<text x="205.5" y="149.9">Rev</text>
<text x="41.3" y="150.2">1</text>
<text x="134.8" y="152.1">A</text>
<text x="141.4" y="152.1">1</text>
<text x="207.7" y="152.1">1.0</text>
<text x="132.6" y="156.5">Date:</text>
<text x="144.1" y="156.5">Saturday, February 04, 2017</text>
<text x="176.8" y="156.5">Sheet</text>
<text x="187.8" y="156.5">1</text>
<text x="194.5" y="156.5">of</text>
<text x="201.1" y="156.5">1</text>
</g>
<g font-size="2" fill="#004080">
<text x="109.4" y="11.9">1</text>
<text x="117.1" y="11.9">2</text>
<text x="23.2" y="20.8">PWDN</text>
<text x="23.2" y="18.6">AVDD</text>
<text x="42.6" y="18.6">DOVDD</text>
<text x="109.4" y="18.6">3</text>
<text x="117.1" y="18.6">4</text>
<text x="23.2" y="27.4">VREF2</text>
<text x="23.2" y="29.6">VREF1</text>
<text x="43.1" y="27.4">VSYNC</text>
<text x="44.4" y="29.6">HREF</text>
<text x="43.4" y="31.8">DATA7</text>
<text x="43.4" y="34">DATA6</text>
<text x="43.4" y="36.3">DATA5</text>
<text x="43.4" y="40.7">DATA3</text>
<text x="43.4" y="38.5">DATA4</text>
<text x="23.2" y="42.9">SDA</text>
<text x="23.2" y="45.1">SCL</text>
<text x="43.4" y="47.3">DATA0</text>
<text x="43.4" y="45.1">DATA1</text>
<text x="43.4" y="42.9">DATA2</text>
<text x="23.2" y="53.9">AGND/GND</text>
<text x="43.3" y="53.9">XVCLK</text>
<text x="44.6" y="49.5">PCLK</text>
<text x="118" y="59.4" transform="rotate(-90 118 59.4)">AVCC</text>
<text x="120.2" y="57.7" transform="rotate(-90 120.2 57.7)">PA5</text>
<text x="122.4" y="57.7" transform="rotate(-90 122.4 57.7)">PA6</text>
<text x="124.7" y="57.7" transform="rotate(-90 124.7 57.7)">PA7</text>
<text x="126.9" y="57.8" transform="rotate(-90 126.9 57.8)">PD0</text>
<text x="129.1" y="57.8" transform="rotate(-90 129.1 57.8)">PD1</text>
<text x="131.3" y="57.8" transform="rotate(-90 131.3 57.8)">PD2</text>
<text x="133.5" y="57.8" transform="rotate(-90 133.5 57.8)">PD3</text>
<text x="175.7" y="58.4">OUT</text>
<text x="189.2" y="58.4">IN</text>
<text x="109.4" y="62.8">GND</text>
<text x="109.4" y="65">PA4</text>
<text x="136.5" y="62.8">PD4</text>
<text x="136.5" y="65">PD5</text>
<text x="69.3" y="71.6">TP</text>
<text x="109.4" y="67.2">PA3</text>
<text x="109.4" y="69.4">PA2</text>
<text x="109.4" y="71.6">PA1</text>
<text x="136.5" y="67.2">PD6</text>
<text x="136.5" y="69.4">PD7</text>
<text x="136.5" y="71.6">PR0</text>
<text x="175.7" y="67.2">GND</text>
<text x="188.5" y="67.2">EN</text>
<text x="109.4" y="73.8">PA0</text>
<text x="109.4" y="76">PDI</text>
<text x="135.9" y="76">GND</text>
<text x="136.5" y="73.8">PR1</text>
<text x="69.3" y="78.2">TP</text>
<text x="109.4" y="78.2">PDI/RESET</text>
<text x="136.1" y="78.2">VCC</text>
<text x="69.3" y="84.9">TP</text>
<text x="118" y="85.1" transform="rotate(-90 118 85.1)">PC7</text>
<text x="120.2" y="85.1" transform="rotate(-90 120.2 85.1)">PC6</text>
<text x="122.4" y="85.1" transform="rotate(-90 122.4 85.1)">PC5</text>
<text x="124.7" y="85.1" transform="rotate(-90 124.7 85.1)">PC4</text>
<text x="126.9" y="85.1" transform="rotate(-90 126.9 85.1)">PC3</text>
<text x="129.1" y="85.1" transform="rotate(-90 129.1 85.1)">PC2</text>
<text x="131.3" y="85.1" transform="rotate(-90 131.3 85.1)">PC1</text>
<text x="133.5" y="85.1" transform="rotate(-90 133.5 85.1)">PC0</text>
<text x="19.2" y="91.5">NC2</text>
<text x="19.4" y="95.9">VSS</text>
<text x="20.2" y="93.7">DO</text>
<text x="69.3" y="91.5">TP</text>
<text x="197.8" y="93.7">1</text>
<text x="197.8" y="91.5">2</text>
<text x="18.1" y="98.1">SCLK</text>
<text x="19" y="100.3">VDD</text>
<text x="19.2" y="107">NC1</text>
<text x="20.5" y="104.8">CS</text>
<text x="21.3" y="102.6">DI</text>
<text x="32.1" y="131.3">GND_5</text>
<text x="32.1" y="129.1">GND_6</text>
<text x="32.1" y="137.9">GND_2</text>
<text x="32.1" y="135.7">GND_3</text>
<text x="32.1" y="133.5">GND_4</text>
<text x="32.1" y="140.1">GND_1</text>
<text x="34.3" y="142.3">GND</text>
<text x="36.2" y="146.8">D+</text>
<text x="36.6" y="149">D-</text>
<text x="36.7" y="144.5">ID</text>
<text x="34.5" y="151.2">VCC</text>
</g>
<g font-size="2" fill="#000080">
<text x="112.7" y="8.4">SW1</text>
<text x="163.5" y="11.7">L1</text>
<text x="23.6" y="14.1">U2</text>
<text x="110.5" y="21.7">PTS540</text>
<text x="156.9" y="23.9">C3</text>
<text x="163.5" y="20.7">Coil L603</text>
<text x="181.2" y="23.9">C1</text>
<text x="192.3" y="23.9">C2</text>
<text x="145.9" y="24.1">C4</text>
<text x="145.9" y="26.1">100nF</text>
<text x="156.9" y="25.8">10uF</text>
<text x="181.2" y="25.8">100nF</text>
<text x="192.3" y="25.8">10uF</text>
<text x="109.8" y="51.7">U1</text>
<text x="176.1" y="53.9">U3</text>
<text x="32.7" y="57.9">OV07690</text>
<text x="203.3" y="63.7">C7</text>
<text x="203.3" y="65.6">10uF</text>
<text x="70.7" y="68.1">TP1</text>
<text x="114.9" y="70.3">ATxmega32_16_8_E5</text>
<text x="179" y="70.3">TLV733</text>
<text x="8.8" y="72.7">C5</text>
<text x="8.8" y="74.7">100nF</text>
<text x="19.9" y="72.7">C6</text>
<text x="19.9" y="74.7">100nF</text>
<text x="70.7" y="74.7">TP2</text>
<text x="72.9" y="72.5">TestPoint</text>
<text x="57.5" y="83.6">R1</text>
<text x="70.7" y="81.4">TP3</text>
<text x="72.9" y="79.1">TestPoint</text>
<text x="6.6" y="86.9">U4</text>
<text x="57.5" y="85.8">4.7K</text>
<text x="70.7" y="88">TP4</text>
<text x="72.9" y="85.8">TestPoint</text>
<text x="196.7" y="86.9">CON2</text>
<text x="72.9" y="92.4">TestPoint</text>
<text x="196.7" y="98.1">Con2Pin</text>
<text x="6.6" y="111.3">mSD_DIRECT_SOLDERING_PADS_SPI</text>
<text x="172.4" y="110.1">R2</text>
<text x="172.4" y="112.3">220R</text>
<text x="183.4" y="110.1">R3</text>
<text x="183.4" y="112.3">220R</text>
<text x="6.6" y="124.4">CON3</text>
<text x="173.7" y="123.3">LED2</text>
<text x="173.7" y="126">LED</text>
<text x="184.7" y="123.3">LED1</text>
<text x="184.7" y="126">LED</text>
<text x="81.8" y="132.2">R5</text>
<text x="81.8" y="134.4">10K</text>
<text x="90.6" y="132.2">R6</text>
<text x="90.6" y="134.4">100K</text>
<text x="99.4" y="132.2">R7</text>
<text x="99.4" y="134.4">10K</text>
<text x="108.3" y="132.2">R8</text>
<text x="108.3" y="134.4">100K</text>
<text x="88.4" y="147.7">R4</text>
<text x="6.6" y="155.5">USB_MICRO_B_SMD_HORIZONTAL</text>
<text x="84" y="155.5">10Ohm</text>
</g>
<g font-size="2" fill="#f00">
<text x="57.9" y="30.5">D7</text>
<text x="57.9" y="32.7">D6</text>
<text x="57.9" y="35">D5</text>
<text x="13.7" y="41.6">SDA B1</text>
<text x="57.9" y="37.2">D4</text>
<text x="57.9" y="39.4">D3</text>
<text x="57.9" y="41.6">D2</text>
<text x="13.7" y="43.8">SCL B2</text>
<text x="57.9" y="43.8">D1</text>
<text x="57.9" y="46">D0</text>
<text x="119.7" y="42.4" transform="rotate(90 119.7 42.4)">D5</text>
<text x="121.9" y="42.4" transform="rotate(90 121.9 42.4)">D6</text>
<text x="124.2" y="42.4" transform="rotate(90 124.2 42.4)">D7</text>
<text x="128.6" y="42.4" transform="rotate(90 128.6 42.4)">CSCK</text>
<text x="130.8" y="42.4" transform="rotate(90 130.8 42.4)">CRX</text>
<text x="133" y="42.4" transform="rotate(90 133 42.4)">CTX</text>
<text x="97.6" y="63.7">D4</text>
<text x="97.6" y="65.9">D3</text>
<text x="97.6" y="68.1">D2</text>
<text x="97.6" y="70.3">D1</text>
<text x="150.7" y="70.3">VXCLK</text>
<text x="150.7" y="68.1">PCLK</text>
<text x="97.6" y="72.5">D0</text>
<text x="97.6" y="74.7">PDI</text>
<text x="97.6" y="76.9">PDIR</text>
<text x="51.2" y="92.4">SO</text>
<text x="117.5" y="93.2" transform="rotate(90 117.5 93.2)">SI</text>
<text x="119.7" y="93.2" transform="rotate(90 119.7 93.2)">SO</text>
<text x="121.9" y="93.2" transform="rotate(90 121.9 93.2)">CLK</text>
<text x="124.2" y="93.2" transform="rotate(90 124.2 93.2)">CS</text>
<text x="126.4" y="93.2" transform="rotate(90 126.4 93.2)">HREF</text>
<text x="128.6" y="93.2" transform="rotate(90 128.6 93.2)">VSYNC</text>
<text x="130.8" y="93.2" transform="rotate(90 130.8 93.2)">SCL</text>
<text x="133" y="93.2" transform="rotate(90 133 93.2)">SDA</text>
<text x="51.2" y="96.8">CLK</text>
<text x="51.2" y="101.3">SI</text>
<text x="166.1" y="101.3">LED_G</text>
<text x="51.2" y="103.5">CS</text>
<text x="163.9" y="103.5">LED_R</text>
<text x="119.7" y="118.9">CAM_PWR</text>
<text x="110.9" y="123.4">M2</text>
<text x="110.9" y="121.1">M1</text>
<text x="46.8" y="143.2">CSCK</text>
<text x="46.8" y="145.5">CRX</text>
<text x="46.8" y="147.7">CTX</text>
</g>
<g font-size="1.6">
<text x="23.2" y="1.7">5</text>
<text x="65.2" y="1.7">4</text>
<text x="107.2" y="1.7">3</text>
<text x="149.2" y="1.7">2</text>
<text x="191.2" y="1.7">1</text>
<text x=".6" y="22.9">D</text>
<text x="212.8" y="22.9">D</text>
<text x=".6" y="61.6">C</text>
<text x="212.8" y="61.6">C</text>
<text x=".6" y="100.2">B</text>
<text x="212.8" y="100.2">B</text>
<text x=".6" y="138.9">A</text>
<text x="212.8" y="138.9">A</text>
<text x="23.2" y="158.6">5</text>
<text x="65.2" y="158.6">4</text>
<text x="107.2" y="158.6">3</text>
<text x="149.2" y="158.6">2</text>
<text x="191.2" y="158.6">1</text>
</g>
</svg>
